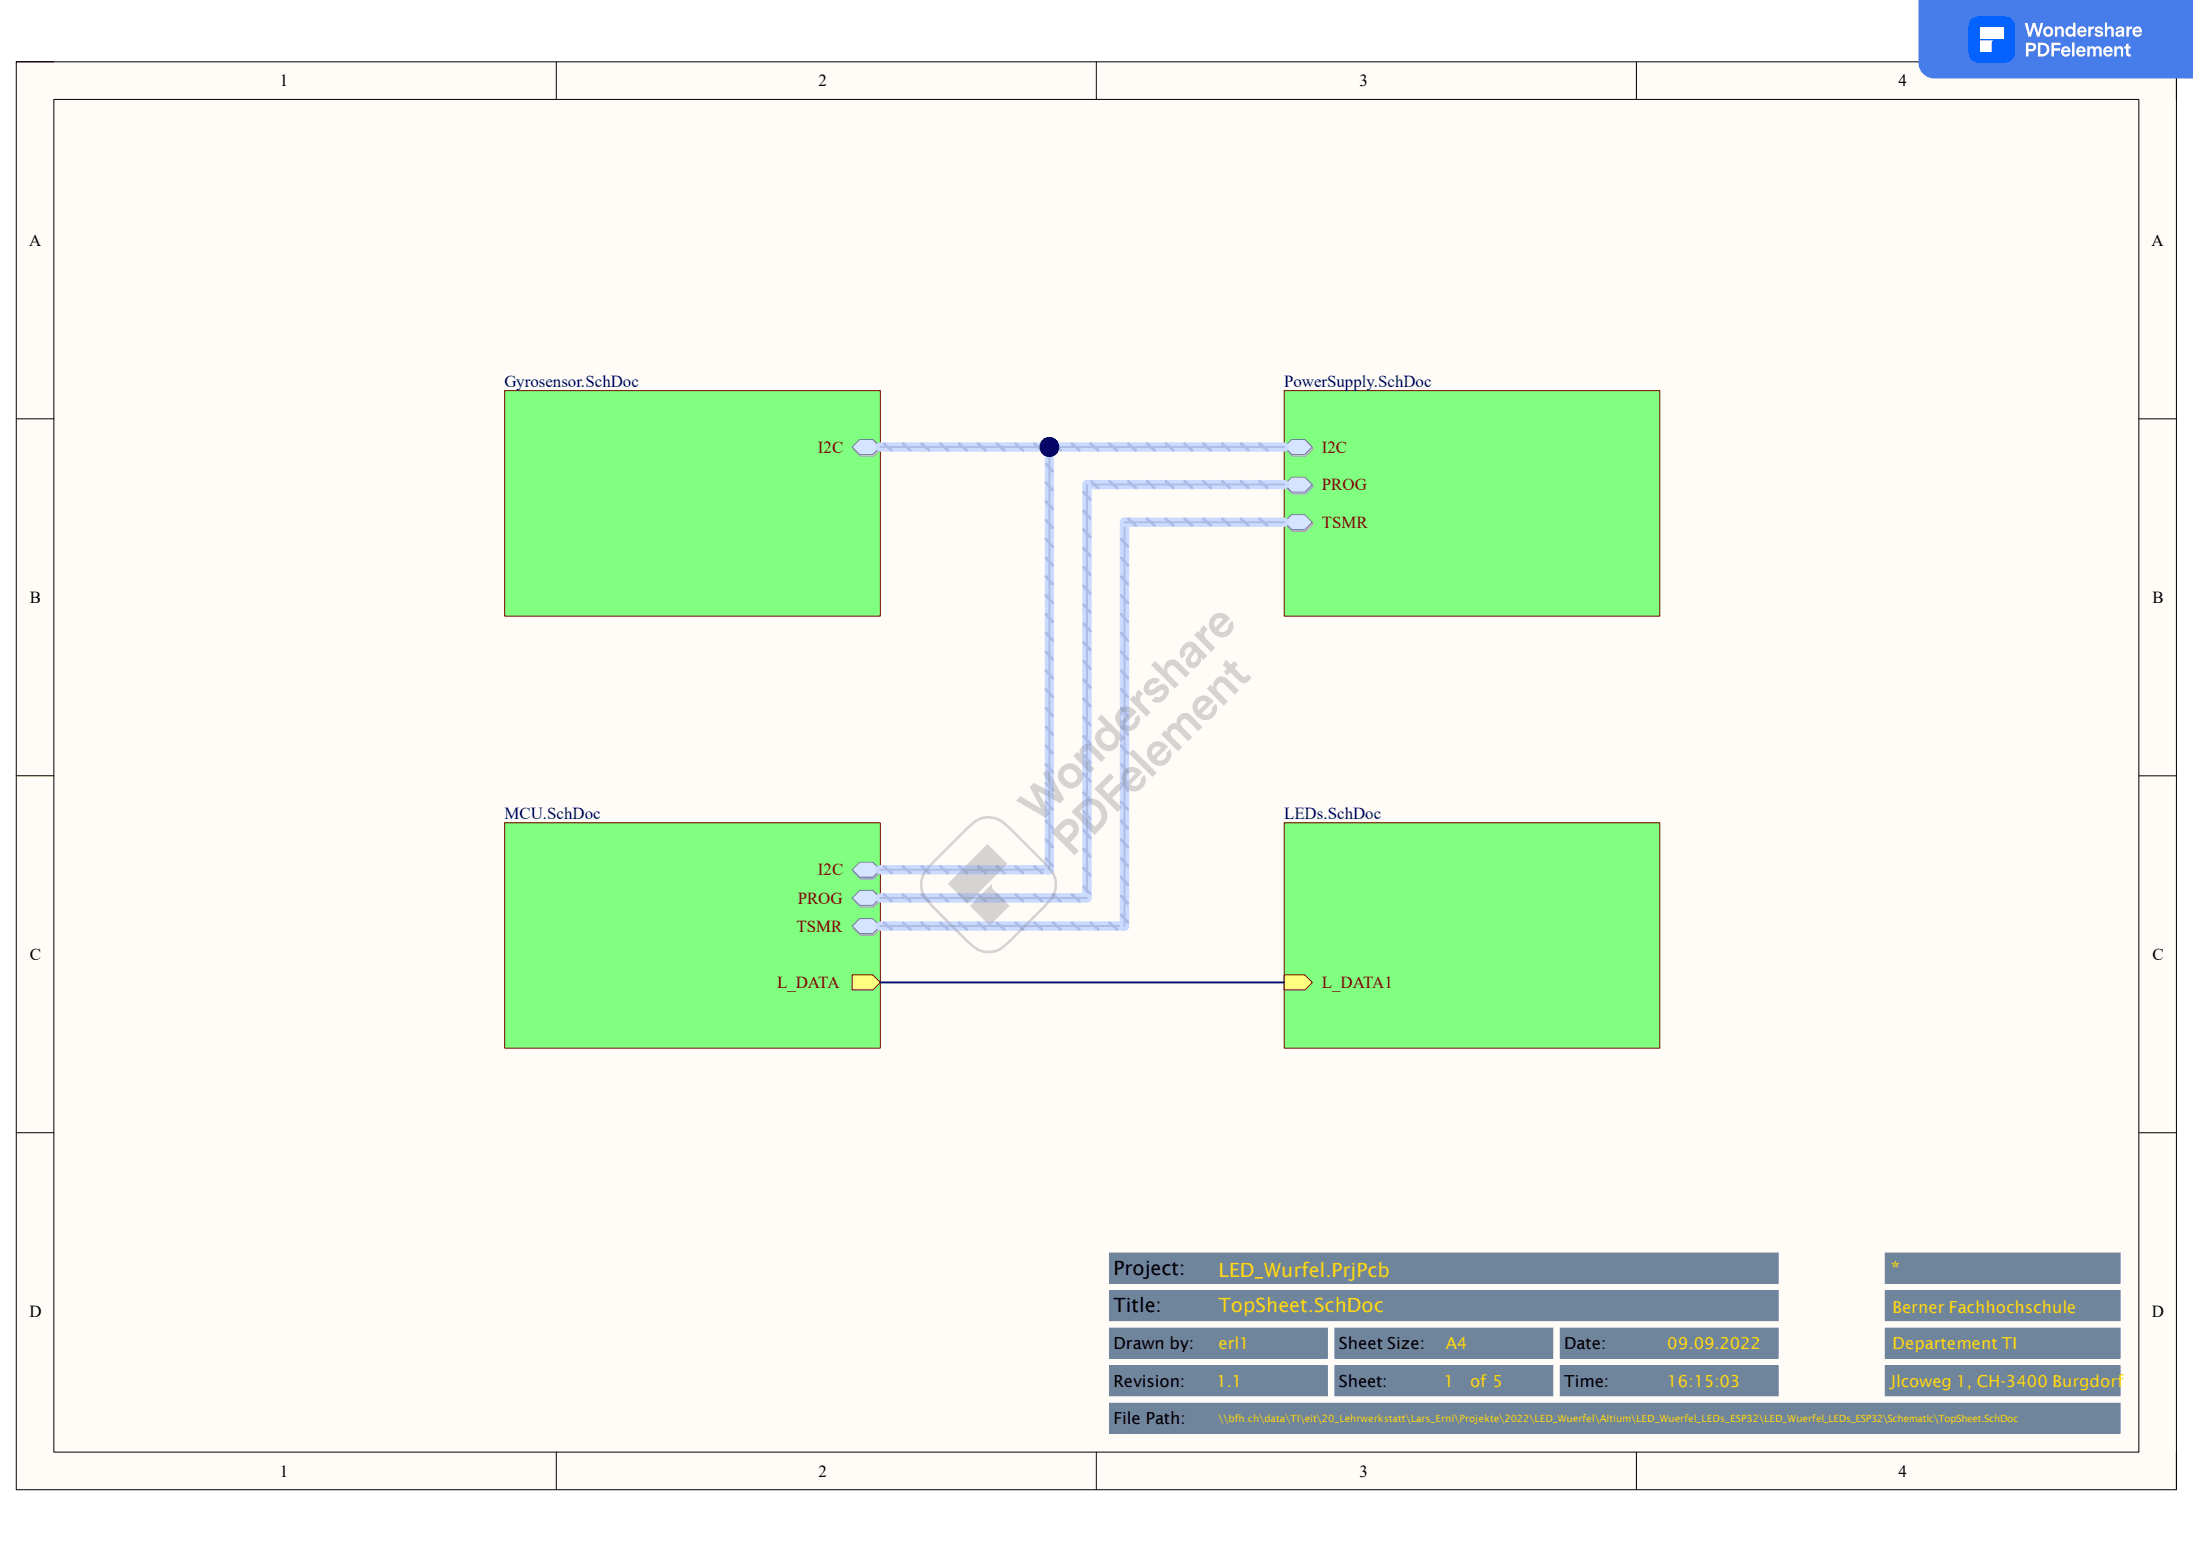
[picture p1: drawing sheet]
<svg xmlns="http://www.w3.org/2000/svg" width="297mm" height="210mm" viewBox="0 0 297 210" stroke-linecap="round" stroke-linejoin="round" font-family="sans-serif">
<path d="M2.2 8.4h292.6v193.3h-292.6z" fill-rule="evenodd" fill="#fffcf8"/>
<path d="M2.2 8.4h292.6v193.3h-292.6z" fill="none" stroke="#000" stroke-width=".14"/>
<path d="M7.3 13.5h282.4v183.1h-282.4z" fill-rule="evenodd" fill="#fffcf8"/>
<g fill="none" stroke="#000" stroke-width=".14">
<path d="M2.2 8.4h5.1M7.3 13.5h282.4v183.1h-282.4zM75.3 8.4v5.1M148.5 8.4v5.1M221.6 8.4v5.1M289.7 8.4h5.1v5.1M2.2 56.7h5.1M289.7 56.7h5.1M2.2 105h5.1M289.7 105.1h5.1M2.2 153.4h5.1M289.7 153.4h5.1"/>
<path d="M75.3 196.6v5.1M148.5 196.6v5.1M221.6 196.6v5.1M294.8 196.6v5.1"/>
</g>
<path d="M150.3 190h136.8v4.1h-136.8z" fill-rule="evenodd" fill="#6f859b"/>
<path d="M150.3 190h136.8v4.1h-136.8z" fill="none" stroke="#6f859b" stroke-width=".14"/>
<path d="M150.3 184.9h29.5v4.1h-29.5z" fill-rule="evenodd" fill="#6f859b"/>
<path d="M150.3 184.9h29.5v4.1h-29.5z" fill="none" stroke="#6f859b" stroke-width=".14"/>
<path d="M180.8 184.9h29.5v4.1h-29.5z" fill-rule="evenodd" fill="#6f859b"/>
<path d="M180.8 184.9h29.5v4.1h-29.5z" fill="none" stroke="#6f859b" stroke-width=".14"/>
<path d="M211.3 184.9h29.5v4.1h-29.5z" fill-rule="evenodd" fill="#6f859b"/>
<path d="M211.3 184.9h29.5v4.1h-29.5z" fill="none" stroke="#6f859b" stroke-width=".14"/>
<path d="M150.3 179.8h29.5v4.1h-29.5z" fill-rule="evenodd" fill="#6f859b"/>
<path d="M150.3 179.8h29.5v4.1h-29.5z" fill="none" stroke="#6f859b" stroke-width=".14"/>
<path d="M180.8 179.8h29.5v4.1h-29.5z" fill-rule="evenodd" fill="#6f859b"/>
<path d="M180.8 179.8h29.5v4.1h-29.5z" fill="none" stroke="#6f859b" stroke-width=".14"/>
<path d="M211.3 179.8h29.5v4.1h-29.5z" fill-rule="evenodd" fill="#6f859b"/>
<path d="M211.3 179.8h29.5v4.1h-29.5z" fill="none" stroke="#6f859b" stroke-width=".14"/>
<path d="M150.3 174.8h90.5v4h-90.5z" fill-rule="evenodd" fill="#6f859b"/>
<path d="M150.3 174.8h90.5v4h-90.5z" fill="none" stroke="#6f859b" stroke-width=".14"/>
<path d="M150.3 169.7h90.5v4h-90.5z" fill-rule="evenodd" fill="#6f859b"/>
<path d="M150.3 169.7h90.5v4h-90.5z" fill="none" stroke="#6f859b" stroke-width=".14"/>
<path d="M255.3 169.7h31.8v4h-31.8z" fill-rule="evenodd" fill="#6f859b"/>
<path d="M255.3 169.7h31.8v4h-31.8z" fill="none" stroke="#6f859b" stroke-width=".14"/>
<path d="M255.3 184.9h31.8v4.1h-31.8z" fill-rule="evenodd" fill="#6f859b"/>
<path d="M255.3 184.9h31.8v4.1h-31.8z" fill="none" stroke="#6f859b" stroke-width=".14"/>
<path d="M255.3 179.8h31.8v4.1h-31.8z" fill-rule="evenodd" fill="#6f859b"/>
<path d="M255.3 179.8h31.8v4.1h-31.8z" fill="none" stroke="#6f859b" stroke-width=".14"/>
<path d="M255.3 174.8h31.8v4h-31.8z" fill-rule="evenodd" fill="#6f859b"/>
<path d="M255.3 174.8h31.8v4h-31.8z" fill="none" stroke="#6f859b" stroke-width=".14"/>
<path d="M173.9 52.9h50.9v30.5h-50.9z" fill-rule="evenodd" fill="#80ff80"/>
<path d="M173.9 52.9h50.9v30.5h-50.9z" fill="none" stroke="#800000" stroke-width=".14"/>
<path d="M175.1 59.8h1.7l1.1 1-1.1 1h-1.7l-1-1z" fill-rule="evenodd" fill="#bac0ca"/>
<path d="M175.1 59.8h1.7l1.1 1-1.1 1h-1.7l-1-1z" fill="none" stroke="#a6acb6" stroke-width=".14"/>
<path d="M173.9 60.5l1-1h1.8l1 1-1 1h-1.8z" fill-rule="evenodd" fill="#d5e4ff"/>
<path d="M173.9 60.5l1-1h1.8l1 1-1 1h-1.8z" fill="none" stroke="#71809b" stroke-width=".14"/>
<path d="M175.1 69.9h1.7l1.1 1.1-1.1 1h-1.7l-1-1z" fill-rule="evenodd" fill="#bac0ca"/>
<path d="M175.1 69.9h1.7l1.1 1.1-1.1 1h-1.7l-1-1z" fill="none" stroke="#a6acb6" stroke-width=".14"/>
<path d="M174.9 69.7h1.8l1 1-1 1h-1.8l-1-1z" fill-rule="evenodd" fill="#d5e4ff"/>
<path d="M174.9 69.7h1.8l1 1-1 1h-1.8l-1-1z" fill="none" stroke="#71809b" stroke-width=".14"/>
<path d="M175.1 64.9h1.7l1.1 1-1.1 1h-1.7l-1-1z" fill-rule="evenodd" fill="#bac0ca"/>
<path d="M175.1 64.9h1.7l1.1 1-1.1 1h-1.7l-1-1z" fill="none" stroke="#a6acb6" stroke-width=".14"/>
<path d="M173.9 65.6l1-1h1.8l1 1-1 1h-1.8z" fill-rule="evenodd" fill="#d5e4ff"/>
<path d="M173.9 65.6l1-1h1.8l1 1-1 1h-1.8z" fill="none" stroke="#71809b" stroke-width=".14"/>
<path d="M68.3 111.4h50.9v30.5h-50.9z" fill-rule="evenodd" fill="#80ff80"/>
<path d="M68.3 111.4h50.9v30.5h-50.9z" fill="none" stroke="#800000" stroke-width=".14"/>
<path d="M115.4 132h2.8l1 1-1 1h-2.8z" fill-rule="evenodd" fill="#ffff80"/>
<path d="M115.4 132h2.8l1 1-1 1h-2.8z" fill="none" stroke="#800000" stroke-width=".14"/>
<path d="M115.5 118l1.1-1h1.7l1.1 1-1.1 1h-1.7z" fill-rule="evenodd" fill="#bac0ca"/>
<path d="M115.5 118l1.1-1h1.7l1.1 1-1.1 1h-1.7z" fill="none" stroke="#a6acb6" stroke-width=".14"/>
<path d="M116.4 116.7h1.8l1 1.1-1 1h-1.8l-1-1z" fill-rule="evenodd" fill="#d5e4ff"/>
<path d="M116.4 116.7h1.8l1 1.1-1 1h-1.8l-1-1z" fill="none" stroke="#71809b" stroke-width=".14"/>
<path d="M115.5 125.7l1.1-1.1h1.7l1.1 1.1-1.1 1h-1.7z" fill-rule="evenodd" fill="#bac0ca"/>
<path d="M115.5 125.7l1.1-1.1h1.7l1.1 1.1-1.1 1h-1.7z" fill="none" stroke="#a6acb6" stroke-width=".14"/>
<path d="M115.4 125.4l1-1h1.8l1 1-1 1h-1.8z" fill-rule="evenodd" fill="#d5e4ff"/>
<path d="M115.4 125.4l1-1h1.8l1 1-1 1h-1.8z" fill="none" stroke="#71809b" stroke-width=".14"/>
<path d="M115.5 121.8l1.1-1h1.7l1.1 1-1.1 1.1h-1.7z" fill-rule="evenodd" fill="#bac0ca"/>
<path d="M115.5 121.8l1.1-1h1.7l1.1 1-1.1 1.1h-1.7z" fill="none" stroke="#a6acb6" stroke-width=".14"/>
<path d="M115.4 121.6l1-1h1.8l1 1-1 1h-1.8z" fill-rule="evenodd" fill="#d5e4ff"/>
<path d="M115.4 121.6l1-1h1.8l1 1-1 1h-1.8z" fill="none" stroke="#71809b" stroke-width=".14"/>
<path d="M173.9 111.4h50.9v30.5h-50.9z" fill-rule="evenodd" fill="#80ff80"/>
<path d="M173.9 111.4h50.9v30.5h-50.9z" fill="none" stroke="#800000" stroke-width=".14"/>
<path d="M173.9 132h2.8l1 1-1 1h-2.8z" fill-rule="evenodd" fill="#ffff80"/>
<path d="M173.9 132h2.8l1 1-1 1h-2.8z" fill="none" stroke="#800000" stroke-width=".14"/>
<path d="M68.3 52.9h50.9v30.5h-50.9z" fill-rule="evenodd" fill="#80ff80"/>
<path d="M68.3 52.9h50.9v30.5h-50.9z" fill="none" stroke="#800000" stroke-width=".14"/>
<path d="M115.5 60.8l1.1-1h1.7l1.1 1-1.1 1h-1.7z" fill-rule="evenodd" fill="#bac0ca"/>
<path d="M115.5 60.8l1.1-1h1.7l1.1 1-1.1 1h-1.7z" fill="none" stroke="#a6acb6" stroke-width=".14"/>
<path d="M115.4 60.5l1-1h1.8l1 1-1 1h-1.8z" fill-rule="evenodd" fill="#d5e4ff"/>
<path d="M115.4 60.5l1-1h1.8l1 1-1 1h-1.8z" fill="none" stroke="#71809b" stroke-width=".14"/>
<path d="M119.2 133h54.7" fill="none" stroke="#000080" stroke-width=".25"/>
<path d="M142.1 60.5v57.3h-22.9" fill="none" stroke="#cbdaff" stroke-width="1.3"/>
<g fill="none" stroke="#adbce7" stroke-width=".38">
<path d="M141.7 78.1l.9 1M141.7 75.5l.9 1.1M141.7 73l.9 1M141.7 70.4l.9 1.1M141.7 67.9l.9 1M141.7 65.4l.9 1M141.7 62.8l.9 1M141.7 98.4l.9 1M141.7 95.9l.9 1M141.7 93.3l.9 1.1M141.7 90.8l.9 1M141.7 88.3l.9 1"/>
<path d="M141.7 85.7l.9 1M141.7 83.2l.9 1M141.7 80.6l.9 1M119.7 117.3l1.1 .9M122.3 117.3l1 .9M124.8 117.3l1 .9M127.4 117.3l1 .9M129.9 117.3l1 .9M132.5 117.3l1 .9M135 117.3l1 .9M137.5 117.3l1.1 .9M140.1 117.3l1 .9"/>
<path d="M141.7 116.2l.9 1.1M141.7 113.7l.9 1M141.7 111.2l.9 1M141.7 108.6l.9 1M141.7 106.1l.9 1M141.7 103.5l.9 1M141.7 101l.9 1"/>
</g>
<path d="M142.1 60.5v57.3h-22.9" fill="none" stroke="#adbce7" stroke-width=".25"/>
<circle cx="142.1" cy="60.5" r="1.27" fill="#000080"/>
<circle cx="142.1" cy="60.5" r="1.27" fill="none" stroke="#000080" stroke-width=".14"/>
<path d="M119.2 60.5h54.7M173.9 70.7h-21.6v54.7h-33.1" fill="none" stroke="#cbdaff" stroke-width="1.3"/>
<g fill="none" stroke="#adbce7" stroke-width=".38">
<path d="M119.7 60.1l1.1 .9M122.3 60.1l1 .9M124.8 60.1l1 .9M127.4 60.1l1 .9M129.9 60.1l1 .9M132.5 60.1l1 .9M135 60.1l1 .9M137.5 60.1l1.1 .9M140.1 60.1l1 .9M142.6 60.1l1 .9M145.2 60.1l1 .9M147.7 60.1l1 .9"/>
<path d="M150.3 60.1l1 .9M151.9 78.1l.8 1M151.9 75.5l.8 1.1M151.9 73l.8 1M152.8 70.3l1 .8M152.8 60.1l1 .9M155.4 70.3l1 .8M155.4 60.1l1 .9M157.9 70.3l1 .8M157.9 60.1l1 .9M160.4 70.3l1.1 .8M160.4 60.1l1.1 .9"/>
<path d="M163 70.3l1 .8M163 60.1l1 .9M165.5 70.3l1 .8M165.5 60.1l1 .9M168.1 70.3l1 .8M168.1 60.1l1 .9M170.6 70.3l1 .8M170.6 60.1l1 .9M151.9 98.4l.8 1M151.9 95.9l.8 1M151.9 93.3l.8 1.1M151.9 90.8l.8 1"/>
<path d="M151.9 88.3l.8 1M151.9 85.7l.8 1M151.9 83.2l.8 1M151.9 80.6l.8 1M151.9 118.8l.8 1M151.9 116.2l.8 1.1M151.9 113.7l.8 1M151.9 111.2l.8 1M151.9 108.6l.8 1M151.9 106.1l.8 1M151.9 103.5l.8 1M151.9 101l.8 1"/>
<path d="M119.7 125l1.1 .8M122.3 125l1 .8M124.8 125l1 .8M127.4 125l1 .8M129.9 125l1 .8M132.5 125l1 .8M135 125l1 .8M137.5 125l1.1 .8M140.1 125l1 .8M142.6 125l1 .8M145.2 125l1 .8M147.7 125l1 .8"/>
<path d="M150.3 125l1 .8M151.9 123.9l.8 1M151.9 121.3l.8 1"/>
</g>
<path d="M119.2 60.5h54.7M173.9 70.7h-21.6v54.7h-33.1" fill="none" stroke="#adbce7" stroke-width=".25"/>
<circle cx="142.1" cy="60.5" r="1.27" fill="#000080"/>
<circle cx="142.1" cy="60.5" r="1.27" fill="none" stroke="#000080" stroke-width=".14"/>
<path d="M173.9 65.6h-26.7v56h-28" fill="none" stroke="#cbdaff" stroke-width="1.3"/>
<g fill="none" stroke="#adbce7" stroke-width=".38">
<path d="M146.8 79.3l.9 1.1M146.8 76.8l.9 1M146.8 74.3l.9 1M146.8 71.7l.9 1M146.8 69.2l.9 1M146.8 66.6l.9 1M147.7 65.2l1 .9M150.3 65.2l1 .9M152.8 65.2l1 .9M155.4 65.2l1 .9M157.9 65.2l1 .9M160.4 65.2l1.1 .9"/>
<path d="M163 65.2l1 .9M165.5 65.2l1 .9M168.1 65.2l1 .9M170.6 65.2l1 .9M146.8 99.7l.9 1M146.8 97.2l.9 1M146.8 94.6l.9 1M146.8 92.1l.9 1M146.8 89.5l.9 1M146.8 87l.9 1M146.8 84.4l.9 1.1M146.8 81.9l.9 1"/>
<path d="M146.8 117.5l.9 1M146.8 115l.9 1M146.8 112.4l.9 1M146.8 109.9l.9 1M146.8 107.3l.9 1.1M146.8 104.8l.9 1M146.8 102.2l.9 1.1M119.7 121.1l1.1 .9M122.3 121.1l1 .9M124.8 121.1l1 .9M127.4 121.1l1 .9M129.9 121.1l1 .9"/>
<path d="M132.5 121.1l1 .9M135 121.1l1 .9M137.5 121.1l1.1 .9M140.1 121.1l1 .9M142.6 121.1l1 .9M145.2 121.1l1 .9M146.8 120.1l.9 1"/>
</g>
<path d="M173.9 65.6h-26.7v56h-28" fill="none" stroke="#adbce7" stroke-width=".25"/>
<g fill="#999">
<path d="M134.4 119.6a.73 .73 0 0 0 .2 .9l2.1 2.2-2.7 2.6-2.6-2.6z"/>
<path d="M128.4 119.7l5.4-5.4 2.6 2.7-5.3 5.4z"/>
<path d="M141.9 104.2l-.6 .6 1.7 2.8-3-1.6-.5 .6 1.5 2.9-2.8-1.7-.6 .6 4 2.3 .6-.6-1.6-2.9 3 1.6 .5-.6zM143.3 105a1.7 1.7 0 0 0 3.4 0 1.7 1.7 0 0 0-3.4 0zM144.3 104.4a.98 .98 0 0 1 1.2 .1 .98 .98 0 0 1 .2 1.2 .98 .98 0 0 1-1.3-.1 .98 .98 0 0 1-.1-1.2zM146.6 101.1a1.04 1.04 0 0 0-.4 1l-.3-.3-.6 .6 2.4 2.3 .5-.6-1.2-1.2a.68 .68 0 0 1-.3-1 .68 .68 0 0 1 1-.2l1.4 1.5 .6-.6-1.5-1.5a1.07 1.07 0 0 0-1.6 0zM149.2 96.8l-.6 .5 1.2 1.2a1.44 1.44 0 0 0-1.4 1 1.44 1.44 0 0 0 .5 1.6 1.41 1.41 0 0 0 1.7 .5 1.41 1.41 0 0 0 .9-1.5l.3 .4 .6-.6zM149.4 99.2a1 1 0 0 1 1.3 .1 1 1 0 0 1 .1 1.3 1 1 0 0 1-1.3-.1 1 1 0 0 1-.1-1.3zM151.5 96.1a1.72 1.72 0 0 0 0 2.2 1.72 1.72 0 0 0 2.1 .5 1.49 1.49 0 0 0 .6-2.1l-.5 .6a.83 .83 0 0 1-.4 .8 .83 .83 0 0 1-1-.1l1.6-1.6a1.54 1.54 0 0 0-2.4-.3zM152 96.6a.63 .63 0 0 1 1 0l-1.1 1a.74 .74 0 0 1 .1-1zM154.3 93.4a1 1 0 0 0-.4 1.1l-.4-.3-.5 .5 2.3 2.3 .6-.5-1.2-1.2a.84 .84 0 0 1 .1-1.4zM155.4 92.3a1.04 1.04 0 0 0-.5 1.1 1.04 1.04 0 0 0 1 .8l.3-.1 1-.6 .2-.1 .1 .1a.66 .66 0 0 1-.5 .9l-.5-.1-.5 .6a1.43 1.43 0 0 0 2.1-.6 .96 .96 0 0 0 0-1.4 .96 .96 0 0 0-1.4 0 1.05 1.05 0 0 1-1 .5 .6 .6 0 0 1 .2-.7 .6 .6 0 0 1 .7-.1l.5-.5a1.19 1.19 0 0 0-1.7 .2zM156.5 89.5l-.6 .5 3.2 3.2 .6-.5-1.3-1.3a.68 .68 0 0 1-.2-.9 .68 .68 0 0 1 .9-.2l1.5 1.4 .5-.5-1.4-1.5a1.14 1.14 0 0 0-1.4-.3 1.14 1.14 0 0 0-.6 1.3zM160.3 87.3a1.39 1.39 0 0 0-.3 1.9l.6-.5a.67 .67 0 0 1 0-.8 .67 .67 0 0 1 .7-.2l.1 .2-.1 .3a1.9 1.9 0 0 0-.7 1.6 1.09 1.09 0 0 0 1.4 .5 1.09 1.09 0 0 0 .6-1.3l.4 .3 .5-.5-1.6-1.6a1.03 1.03 0 0 0-1.6 .1zM161.9 88.3a.78 .78 0 0 1 .3 .8 .78 .78 0 0 1-.6 .6l-.2-.1a.76 .76 0 0 1 .2-1zM162.9 84.8a.88 .88 0 0 0-.3 1l-.3-.4-.6 .6 2.3 2.3 .6-.6-1.1-1.1a.84 .84 0 0 1 .1-1.4l-.6-.6zM164.2 83.4a1.72 1.72 0 0 0-.1 2.2 1.72 1.72 0 0 0 2.2 .5 1.49 1.49 0 0 0 .6-2l-.5 .5a.83 .83 0 0 1-.4 .9 .83 .83 0 0 1-1-.1l1.6-1.7a1.54 1.54 0 0 0-2.4-.3zM164.7 83.9a.63 .63 0 0 1 .9 0l-1 1a.74 .74 0 0 1 .1-1z"/>
<path d="M143.7 111.3l-1.3 1.4 3.1 3.1 .6-.6-1.2-1.1 .7-.7a1.41 1.41 0 0 0 .1-2.1 1.41 1.41 0 0 0-2 0zM143.5 112.6l.7-.7a.63 .63 0 0 1 .9 0 .63 .63 0 0 1 0 .9l-.7 .7zM145.1 109.9l3.1 3.2 1-1a2.24 2.24 0 0 0 .4-2.9 2.24 2.24 0 0 0-2.9-.8zM146.2 109.9a1.74 1.74 0 0 1 1.8-.9 1.54 1.54 0 0 1 .7 2.5l-.4 .4zM148.2 106.8l3.2 3.1 .5-.5-1.3-1.4 1.4-1.4-.5-.5-1.4 1.4-.8-.7 1.6-1.6-.6-.5zM152.3 104.3a1.72 1.72 0 0 0 0 2.2 1.72 1.72 0 0 0 2.1 .4 1.49 1.49 0 0 0 .6-2l-.5 .5a.83 .83 0 0 1-.4 .9 .83 .83 0 0 1-1-.1l1.6-1.6a1.54 1.54 0 0 0-2.4-.3zM152.8 104.8a.63 .63 0 0 1 1-.1l-1.1 1.1a.74 .74 0 0 1 .1-1zM153.5 101.5l-.6 .5 3.2 3.2 .6-.5zM155.8 100.8a1.72 1.72 0 0 0-.1 2.2 1.72 1.72 0 0 0 2.2 .5 1.49 1.49 0 0 0 .6-2.1l-.5 .6a.83 .83 0 0 1-.4 .9 .83 .83 0 0 1-1-.2l1.6-1.6a1.54 1.54 0 0 0-2.4-.3zM156.3 101.3a.63 .63 0 0 1 .9 0l-1 1a.74 .74 0 0 1 .1-1zM159.7 96.9a1 1 0 0 0-.3 1.1 1 1 0 0 0-1.3 1.2l-.3-.3-.5 .5 2.3 2.3 .5-.5-1.3-1.3a.62 .62 0 0 1-.2-.8 .62 .62 0 0 1 .6-.4l1.7 1.7 .6-.6-1.3-1.3a.65 .65 0 0 1-.3-.6 .65 .65 0 0 1 .4-.5h.3l.3 .2 1.4 1.4 .6-.6-1.6-1.5a1.05 1.05 0 0 0-1.6 0zM162 94.6a1.72 1.72 0 0 0-.1 2.2 1.72 1.72 0 0 0 2.2 .5 1.49 1.49 0 0 0 .6-2l-.6 .5a.83 .83 0 0 1-.4 .9 .83 .83 0 0 1-.9-.1l1.6-1.7a1.54 1.54 0 0 0-2.4-.3zM162.5 95.1a.63 .63 0 0 1 .9 0l-1 1a.74 .74 0 0 1 .1-1zM164.7 91.9a1.04 1.04 0 0 0-.4 1.1l-.3-.3-.6 .5 2.4 2.4 .5-.6-1.2-1.3a.68 .68 0 0 1-.3-.9 .68 .68 0 0 1 1-.2l1.5 1.5 .5-.6-1.5-1.5a1.07 1.07 0 0 0-1.6-.1zM166 89.3l-.4 .7 .5 .5-.4 .5 .5 .5 .4-.5 1.1 1.1a.88 .88 0 0 0 1.5 0l.3-.3-.5-.5-.4 .4-.2-.1-1.2-1.1 .5-.5-.5-.5-.5 .5z"/>
</g>
<path d="M130.1 113.3l-2.7 2.7a10 10 0 0 0-2.3 2.8 3.3 3.3 0 0 0 1.2 3.7l3.8 3.8a10 10 0 0 0 2.8 2.3 3.3 3.3 0 0 0 3.7-1.2l3.8-3.8a10 10 0 0 0 2.3-2.8 3.3 3.3 0 0 0-1.3-3.7l-3.7-3.8a10 10 0 0 0-2.8-2.3 3.3 3.3 0 0 0-3.7 1.2zM127.1 115.8l-1.1 1.2a3.6 3.6 0 0 0 0 5.6l5 5.1a3.6 3.6 0 0 0 5.7 0l5.1-5.1a3.6 3.6 0 0 0 0-5.6l-5.1-5.1a3.6 3.6 0 0 0-5.7 0z" fill-rule="evenodd" fill="#999"/>
<path d="M259.8 0h37.2v10.6h-35a2.14 2.14 0 0 1-2.2-2.1z" fill="#467dea"/>
<path d="M266.9 2.7a1.56 1.56 0 0 1 1.5-.5h2.8a1.53 1.53 0 0 1 1.7 1.8v2.8a1.53 1.53 0 0 1-1.7 1.7h-2.8a1.53 1.53 0 0 1-1.8-1.7v-2.8a1.74 1.74 0 0 1 .3-1.3z" fill="#0061ff"/>
<g fill="#fff">
<path d="M268.2 5.5h1.8l-.3 .3v1.3h-1.5z"/>
<path d="M268.2 3.7h3.1v1.6h-3.1z"/>
<path d="M274.2 3.1l.5 1.9h.4l.4-1.4 .4 1.4h.3l.5-1.9h-.3l-.3 1.3-.4-1.3h-.4l-.4 1.3-.3-1.3zM276.7 4.3a.71 .71 0 0 0 1.4 0 .71 .71 0 0 0-1.4 0zM277 4.3a.4 .4 0 0 1 .8 0 .4 .4 0 0 1-.8 0zM278.3 3.6v1.4h.3l.1-1a.29 .29 0 0 1 .5 0v1h.3v-1.2a.5 .5 0 0 0-.9 0v-.2zM279.9 3.7a.72 .72 0 0 0-.1 .9 .72 .72 0 0 0 .7 .4l.3-.2v.2h.3v-1.9h-.3v.7a.57 .57 0 0 0-.9-.1zM280 4.3a.4 .4 0 0 1 .8 0 .4 .4 0 0 1-.8 0zM281.5 3.7a.69 .69 0 0 0 0 1.1 .69 .69 0 0 0 1.1-.3h-.3a.35 .35 0 0 1-.4 .2 .35 .35 0 0 1-.3-.3h1a.64 .64 0 0 0-.3-.7 .64 .64 0 0 0-.8 0zM281.7 4a.31 .31 0 0 1 .3-.1 .31 .31 0 0 1 .3 .2h-.7zM282.8 3.6v1.4h.4v-.9l.1-.2h.3v-.3h-.2l-.3 .2v-.2zM283.8 3.8l-.1 .2a.74 .74 0 0 0 .8 .5v.2h-.2h-.2l-.1-.2h-.3a.62 .62 0 0 0 .6 .5 .62 .62 0 0 0 .6-.5 .7 .7 0 0 0-.8-.4v-.2l.2-.1 .1 .1 .1 .1h.3a.59 .59 0 0 0-.4-.4 .59 .59 0 0 0-.6 .2zM285.1 3.1v1.9h.3v-1a.29 .29 0 0 1 .5 0l.1 1h.3l-.1-1.2a.49 .49 0 0 0-.8 0v-.7zM286.6 3.8l-.1 .2h.3l.1-.1 .2-.1 .3 .2-.2 .1a.54 .54 0 0 0-.6 .7 .51 .51 0 0 0 .8 0v.2h.3l-.1-1.2a.7 .7 0 0 0-1 0zM286.9 4.4l.5-.1a.34 .34 0 0 1-.2 .3 .34 .34 0 0 1-.3 .1l-.1-.1zM288 3.6v1.4h.3l.1-.9 .1-.2h.3v-.3h-.3l-.2 .2v-.2zM289 3.7a.69 .69 0 0 0 0 1.1 .69 .69 0 0 0 1.1-.3h-.3a.35 .35 0 0 1-.4 .2 .35 .35 0 0 1-.3-.3h1a.64 .64 0 0 0-.3-.7 .64 .64 0 0 0-.8 0zM289.2 4a.31 .31 0 0 1 .3-.1 .31 .31 0 0 1 .3 .2h-.7z"/>
<path d="M274.4 5.8v1.8h.3v-.6a.76 .76 0 0 0 1.1-.6 .56 .56 0 0 0-.6-.6zM274.7 6.1h.6a.28 .28 0 0 1 0 .5h-.6zM276 5.8v1.8a1.19 1.19 0 0 0 1.5-.6 .9 .9 0 0 0-.9-1.2zM276.3 6.1a.65 .65 0 0 1 .9 .6 .65 .65 0 0 1-.9 .6zM277.8 5.8v1.8h.4v-.7h.8v-.4h-.8v-.4h.9v-.3zM279.3 6.4a.69 .69 0 0 0 .1 1.1 .69 .69 0 0 0 1-.3h-.3a.35 .35 0 0 1-.4 .2 .35 .35 0 0 1-.2-.3h.9a.64 .64 0 0 0-.3-.8 .64 .64 0 0 0-.8 .1zM279.5 6.7a.31 .31 0 0 1 .4-.2 .31 .31 0 0 1 .2 .3h-.6zM280.6 5.8v1.8h.4v-1.8zM281.4 6.4a.69 .69 0 0 0 0 1.1 .69 .69 0 0 0 1.1-.3h-.4a.35 .35 0 0 1-.3 .2 .35 .35 0 0 1-.3-.3h1a.64 .64 0 0 0-.3-.8 .64 .64 0 0 0-.8 .1zM281.6 6.7a.31 .31 0 0 1 .3-.2 .31 .31 0 0 1 .2 .3h-.6zM282.7 6.3v1.3h.3l.1-.9 .2-.2 .1 .1 .1 .2v.8h.3l.1-.9 .2-.2 .2 .1v.2v.8h.3v-.9a.48 .48 0 0 0-.3-.4 .48 .48 0 0 0-.5 .2 .42 .42 0 0 0-.8 0v-.2zM285.1 6.4a.69 .69 0 0 0 0 1.1 .69 .69 0 0 0 1-.3h-.3a.35 .35 0 0 1-.4 .2 .35 .35 0 0 1-.2-.3h.9a.64 .64 0 0 0-.3-.8 .64 .64 0 0 0-.7 .1zM285.2 6.7a.31 .31 0 0 1 .4-.2 .31 .31 0 0 1 .2 .3h-.6zM286.4 6.3v1.3h.3v-.9a.29 .29 0 0 1 .5 0v.9h.4l-.1-1.1a.5 .5 0 0 0-.8 0v-.2zM287.9 6v.3h-.2v.3h.2l.1 .9 .1 .1h.5v-.3h-.3v-.1v-.6h.3v-.3h-.3v-.4z"/>
</g>
<g font-size="2.7">
<text x="150.8" y="172.6">Project:</text>
<text x="150.8" y="177.7">Title:</text>
</g>
<g font-size="2.7" fill="#ffd513">
<text x="165" y="172.9">LED_Wurfel.PrjPcb</text>
<text x="256.1" y="172.6">*</text>
<text x="165" y="177.7">TopSheet.SchDoc</text>
</g>
<g font-size="2.3">
<text x="37.9" y="11.7">1</text>
<text x="110.9" y="11.7">2</text>
<text x="184.1" y="11.7">3</text>
<text x="257.1" y="11.7">4</text>
<text x="3.9" y="33.3">A</text>
<text x="291.4" y="33.3">A</text>
<text x="4" y="81.6">B</text>
<text x="291.5" y="81.6">B</text>
<text x="4" y="130">C</text>
<text x="291.5" y="130">C</text>
<text x="4" y="178.3">D</text>
<text x="291.4" y="178.3">D</text>
<text x="37.9" y="199.9">1</text>
<text x="110.9" y="199.9">2</text>
<text x="184.1" y="199.9">3</text>
<text x="257.1" y="199.9">4</text>
</g>
<g font-size="2.3" fill="#000080">
<text x="68.3" y="52.4">Gyrosensor.SchDoc</text>
<text x="173.9" y="52.4">PowerSupply.SchDoc</text>
<text x="68.3" y="110.9">MCU.SchDoc</text>
<text x="173.9" y="110.9">LEDs.SchDoc</text>
</g>
<g font-size="2.3" fill="#800000">
<text x="110.8" y="61.3">I2C</text>
<text x="179" y="61.3">I2C</text>
<text x="179" y="71.5">TSMR</text>
<text x="179" y="66.4">PROG</text>
<text x="110.8" y="118.5">I2C</text>
<text x="108" y="122.3">PROG</text>
<text x="107.9" y="126.2">TSMR</text>
<text x="105.2" y="133.8">L_DATA</text>
<text x="179" y="133.8">L_DATA1</text>
</g>
<g font-size="2.2" fill="#ffd513">
<text x="256.3" y="177.8">Berner Fachhochschule</text>
<text x="165" y="182.7">erl1</text>
<text x="195.8" y="182.7">A4</text>
<text x="225.8" y="182.7">09.09.2022</text>
<text x="256.3" y="182.7">Departement TI</text>
<text x="164.8" y="187.7">1.1</text>
<text x="195.5" y="187.7">1</text>
<text x="199.1" y="187.7">of 5</text>
<text x="225.8" y="187.7">16:15:03</text>
<text x="256.1" y="187.7">Jlcoweg 1, CH-3400 Burgdorf</text>
</g>
<g font-size="2.2">
<text x="150.8" y="182.7">Drawn by:</text>
<text x="181.3" y="182.7">Sheet Size:</text>
<text x="211.8" y="182.7">Date:</text>
<text x="150.8" y="187.7">Revision:</text>
<text x="181.3" y="187.7">Sheet:</text>
<text x="211.8" y="187.7">Time:</text>
<text x="150.8" y="192.8">File Path:</text>
</g>
<text font-size="1.4" fill="#ffd513" x="165" y="192.5">\\bfh.ch\data\TI\eit\20_Lehrwerkstatt\Lars_Erni\Projekte\2022\LED_Wuerfel\Altium\LED_Wuerfel_LEDs_ESP32\LED_Wuerfel_LEDs_ESP32\Schematic\TopSheet.SchDoc</text>
</svg>
